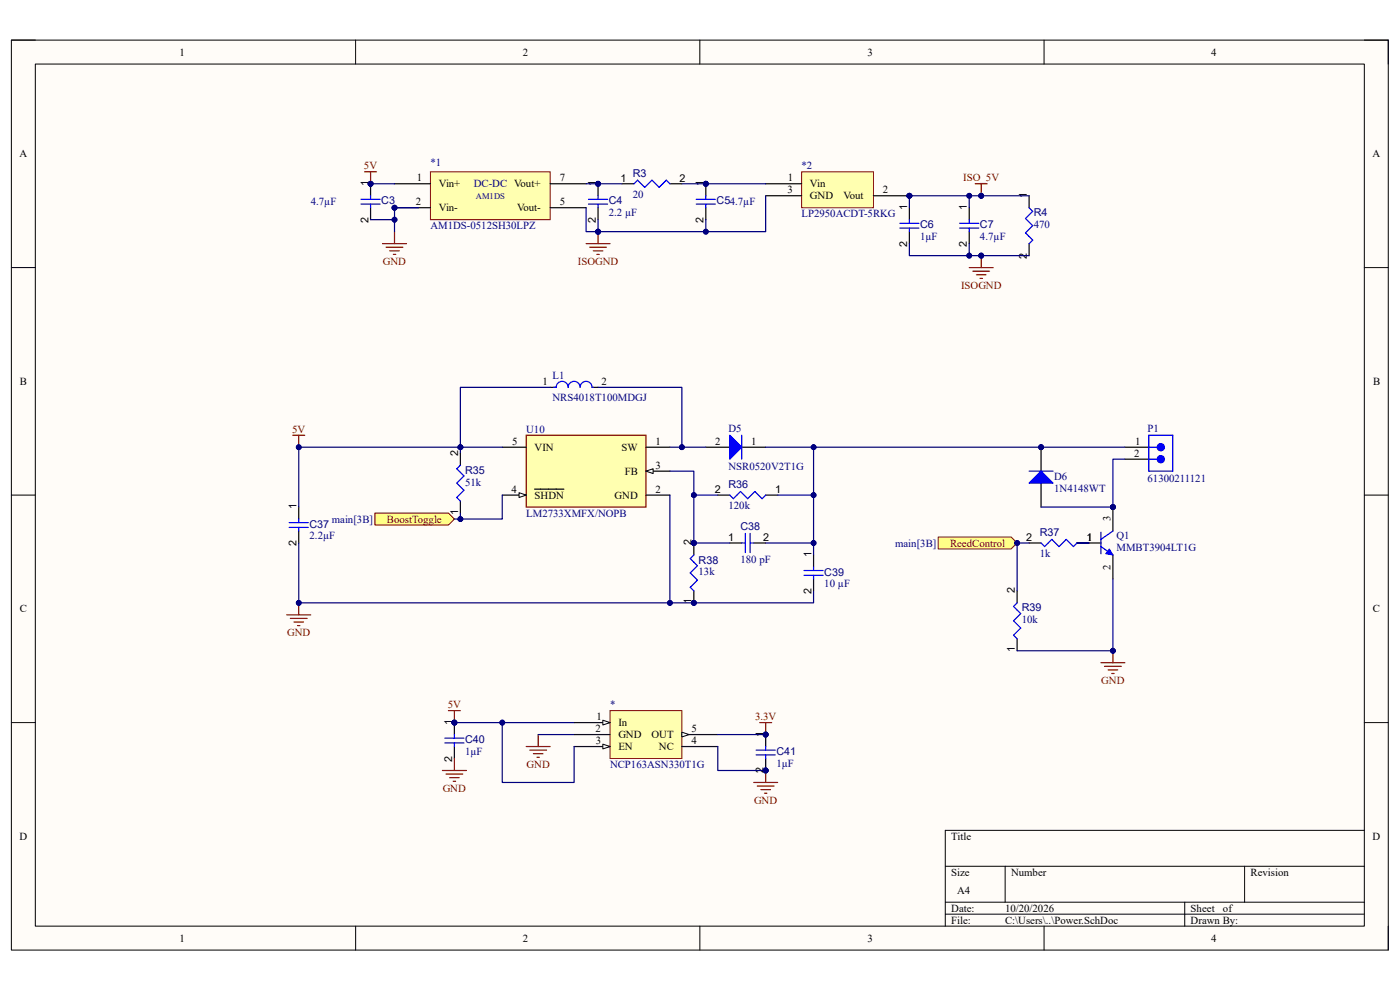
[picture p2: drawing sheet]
<svg xmlns="http://www.w3.org/2000/svg" width="297mm" height="210mm" viewBox="0 0 297 210" stroke-linecap="round" stroke-linejoin="round" font-family="sans-serif">
<path d="M2.4 8.5h292.1v193h-292.1z" fill-rule="evenodd" fill="#fffcf8"/>
<path d="M2.4 8.5h292.1v193h-292.1z" fill="none" stroke="#000" stroke-width=".21"/>
<path d="M7.5 13.6h281.9v182.9h-281.9z" fill-rule="evenodd" fill="#fffcf8"/>
<g fill="none" stroke="#000" stroke-width=".21">
<path d="M2.4 8.5h5.1M7.5 13.6h281.9v182.9h-281.9zM75.4 8.5v5.1M148.5 8.5v5.1M221.5 8.5v5.1M289.4 8.5h5.1v5.1M2.4 56.8h5.1M289.4 56.8h5.1M2.4 105h5.1M289.4 105h5.1M2.4 153.3h5.1M289.4 153.3h5.1"/>
<path d="M289.4 176.1h-88.9v20.4M75.4 196.5v5M148.5 196.5v5M200.5 183.8h88.9M200.5 191.4h88.9M200.5 193.9h88.9M213.2 183.8v7.6M221.5 196.5v5M251.3 191.4v5.1M264 183.8v7.6M294.5 196.5v5"/>
</g>
<path d="M206.9 39h2.5M208.2 39v2.5M81.2 51.7h5M81.9 52.4h3.6M82.7 53.2h2M83.4 54h.5M83.7 49.1v2.6" fill="none" stroke="#800000" stroke-width=".25"/>
<circle cx="208.2" cy="41.5" r=".51" fill="#000080"/>
<circle cx="208.2" cy="41.5" r=".51" fill="none" stroke="#000080" stroke-width=".21"/>
<path d="M124.3 51.7h5.1M125.1 52.4h3.6M125.9 53.2h2M126.6 54h.5M126.9 49.1v2.6" fill="none" stroke="#800000" stroke-width=".25"/>
<circle cx="126.9" cy="49.1" r=".51" fill="#000080"/>
<circle cx="126.9" cy="49.1" r=".51" fill="none" stroke="#000080" stroke-width=".21"/>
<circle cx="78.6" cy="39" r=".51" fill="#000080"/>
<circle cx="78.6" cy="39" r=".51" fill="none" stroke="#000080" stroke-width=".21"/>
<path d="M78.6 39v2.5" fill="none" stroke="#000" stroke-width=".25"/>
<circle cx="78.6" cy="39" r=".51" fill="#000080"/>
<circle cx="78.6" cy="39" r=".51" fill="none" stroke="#000080" stroke-width=".21"/>
<path d="M78.6 44.1v2.5" fill="none" stroke="#000" stroke-width=".25"/>
<path d="M76.6 43.3h4M76.6 42.3h4M78.6 41.5v.8M78.6 43.3v.8" fill="none" stroke="#00f" stroke-width=".25"/>
<circle cx="126.9" cy="39" r=".51" fill="#000080"/>
<circle cx="126.9" cy="39" r=".51" fill="none" stroke="#000080" stroke-width=".21"/>
<path d="M126.9 39v2.5" fill="none" stroke="#000" stroke-width=".25"/>
<circle cx="126.9" cy="39" r=".51" fill="#000080"/>
<circle cx="126.9" cy="39" r=".51" fill="none" stroke="#000080" stroke-width=".21"/>
<path d="M126.9 44.1v2.5" fill="none" stroke="#000" stroke-width=".25"/>
<path d="M124.8 43.3h4.1M124.8 42.3h4.1M126.9 41.5v.8M126.9 43.3v.8" fill="none" stroke="#00f" stroke-width=".25"/>
<path d="M77.3 36.4h2.6M78.6 36.4v2.6" fill="none" stroke="#800000" stroke-width=".25"/>
<circle cx="78.6" cy="39" r=".51" fill="#000080"/>
<circle cx="78.6" cy="39" r=".51" fill="none" stroke="#000080" stroke-width=".21"/>
<circle cx="83.7" cy="44.1" r=".51" fill="#000080"/>
<circle cx="83.7" cy="44.1" r=".51" fill="none" stroke="#000080" stroke-width=".21"/>
<path d="M91.3 36.4h25.4v10.2h-25.4z" fill-rule="evenodd" fill="#ffffb0"/>
<path d="M91.3 36.4h25.4v10.2h-25.4z" fill="none" stroke="#800000" stroke-width=".21"/>
<path d="M83.7 39h7.6M83.7 44.1h7.6" fill="none" stroke="#000" stroke-width=".25"/>
<circle cx="83.7" cy="44.1" r=".51" fill="#000080"/>
<circle cx="83.7" cy="44.1" r=".51" fill="none" stroke="#000080" stroke-width=".21"/>
<path d="M116.7 39h7.6M116.7 44.1h7.6M192.9 44.1v2.5M192.9 49.1v2.6M205.6 44.1v2.5M205.6 49.1v2.6" fill="none" stroke="#000" stroke-width=".25"/>
<path d="M190.9 48.4h4.1M190.9 47.4h4.1M192.9 46.6v.8M192.9 48.4v.7M203.6 48.4h4.1M203.6 47.4h4.1M205.6 46.6v.8M205.6 48.4v.7" fill="none" stroke="#00f" stroke-width=".25"/>
<path d="M205.6 56.8h5.1M206.4 57.5h3.5M207.1 58.3h2.1M207.9 59.1h.5M208.2 54.2v2.6" fill="none" stroke="#800000" stroke-width=".25"/>
<circle cx="208.2" cy="54.2" r=".51" fill="#000080"/>
<circle cx="208.2" cy="54.2" r=".51" fill="none" stroke="#000080" stroke-width=".21"/>
<path d="M132 39h2.5M142.1 39h2.6" fill="none" stroke="#000" stroke-width=".25"/>
<path d="M134.5 39l.8-.8 1.5 1.5 1.5-1.5 1.5 1.5 1.6-1.5 .7 .8" fill="none" stroke="#00f" stroke-width=".25"/>
<circle cx="149.7" cy="39" r=".51" fill="#000080"/>
<circle cx="149.7" cy="39" r=".51" fill="none" stroke="#000080" stroke-width=".21"/>
<path d="M149.7 39v2.5" fill="none" stroke="#000" stroke-width=".25"/>
<circle cx="149.7" cy="39" r=".51" fill="#000080"/>
<circle cx="149.7" cy="39" r=".51" fill="none" stroke="#000080" stroke-width=".21"/>
<path d="M149.7 44.1v2.5M218.3 41.5v2.6M218.3 51.7v2.5" fill="none" stroke="#000" stroke-width=".25"/>
<path d="M147.7 43.3h4.1M147.7 42.3h4.1M149.7 41.5v.8M149.7 43.3v.8M218.3 44.1l.8 .7-1.5 1.6 1.5 1.5-1.5 1.5 1.5 1.5-.8 .8" fill="none" stroke="#00f" stroke-width=".25"/>
<circle cx="192.9" cy="41.5" r=".51" fill="#000080"/>
<circle cx="192.9" cy="41.5" r=".51" fill="none" stroke="#000080" stroke-width=".21"/>
<path d="M170.1 36.4h15.2v7.7h-15.2z" fill-rule="evenodd" fill="#ffffb0"/>
<path d="M170.1 36.4h15.2v7.7h-15.2z" fill="none" stroke="#800000" stroke-width=".21"/>
<path d="M162.4 39h7.7M185.3 41.5h7.6" fill="none" stroke="#000" stroke-width=".25"/>
<circle cx="192.9" cy="41.5" r=".51" fill="#000080"/>
<circle cx="192.9" cy="41.5" r=".51" fill="none" stroke="#000080" stroke-width=".21"/>
<path d="M162.4 41.5h7.7" fill="none" stroke="#000" stroke-width=".25"/>
<circle cx="236.1" cy="107.6" r=".51" fill="#000080"/>
<circle cx="236.1" cy="107.6" r=".51" fill="none" stroke="#000080" stroke-width=".21"/>
<path d="M228.5 115.2h5.1M236.1 107.6v5M236.1 117.7v5.1" fill="none" stroke="#000" stroke-width=".25"/>
<circle cx="236.1" cy="107.6" r=".51" fill="#000080"/>
<circle cx="236.1" cy="107.6" r=".51" fill="none" stroke="#000080" stroke-width=".21"/>
<path d="M233.6 116l2.5 1.7M233.6 112.9v4.6M236.1 112.6l-2.5 1.8" fill="none" stroke="#00f" stroke-width=".25"/>
<path d="M235.3 116.5l.8 1.2-1.5-.2z" fill="#00f"/>
<path d="M235.3 116.5l.8 1.2-1.5-.2z" fill="none" stroke="#00f" stroke-width=".21"/>
<circle cx="220.9" cy="94.9" r=".51" fill="#000080"/>
<circle cx="220.9" cy="94.9" r=".51" fill="none" stroke="#000080" stroke-width=".21"/>
<path d="M220.9 94.9v5M220.9 102.5v5.1" fill="none" stroke="#000" stroke-width=".25"/>
<circle cx="220.9" cy="94.9" r=".51" fill="#000080"/>
<circle cx="220.9" cy="94.9" r=".51" fill="none" stroke="#000080" stroke-width=".21"/>
<path d="M218.3 102.5l2.6-2.6 2.5 2.6z" fill="#00f"/>
<path d="M218.3 99.9h5.1M243.7 97.4h1.8M218.3 102.5l2.6-2.6 2.5 2.6z" fill="none" stroke="#00f" stroke-width=".25"/>
<path d="M238.6 97.4h5.1M238.6 94.9h5.1" fill="none" stroke="#000" stroke-width=".25"/>
<circle cx="246.3" cy="97.4" r=".76" fill="#00f"/>
<g fill="none" stroke="#00f" stroke-width=".25">
<path d="M243.7 94.9h1.8M243.7 92.3h5.1v7.6h-5.1z"/>
<circle cx="246.3" cy="97.4" r=".76"/>
</g>
<circle cx="246.3" cy="94.9" r=".76" fill="#00f"/>
<circle cx="246.3" cy="94.9" r=".76" fill="none" stroke="#00f" stroke-width=".25"/>
<path d="M236.1 138v2.6M233.6 140.6h5M234.3 141.4h3.6M235.1 142.1h2M235.8 142.9h.6" fill="none" stroke="#800000" stroke-width=".25"/>
<circle cx="236.1" cy="138.1" r=".51" fill="#000080"/>
<circle cx="236.1" cy="138.1" r=".51" fill="none" stroke="#000080" stroke-width=".21"/>
<path d="M111.6 92.3h25.4v15.3h-25.4z" fill-rule="evenodd" fill="#ffffb0"/>
<path d="M111.6 92.3h25.4v15.3h-25.4z" fill="none" stroke="#800000" stroke-width=".25"/>
<path d="M106.6 105h5" fill="none" stroke="#000" stroke-width=".25"/>
<path d="M110.1 104.5l1.5 .5-1.5 .5z" fill="#f8fcff"/>
<path d="M110.1 104.5l1.5 .5-1.5 .5z" fill="none" stroke="#000" stroke-width=".21"/>
<path d="M106.6 94.9h5M137 99.9h5.1M113.4 103.8h6.2" fill="none" stroke="#000" stroke-width=".25"/>
<path d="M137 99.9l1.6-.5v1.1z" fill="#f8fcff"/>
<path d="M137 99.9l1.6-.5v1.1z" fill="none" stroke="#000" stroke-width=".21"/>
<path d="M97.7 96.1v2.6M137 94.9h5.1M63.4 107.6v2.5M63.4 112.6v2.6M97.7 106.3v2.5M137 105h5.1M172.6 117.7v2.6M172.6 122.8v2.5" fill="none" stroke="#000" stroke-width=".25"/>
<path d="M97.7 98.7l-.8 .7 1.5 1.6-1.5 1.5 1.5 1.5-1.5 1.5 .8 .8M61.3 111.9h4.1M61.3 110.9h4.1M63.4 110.1v.8M63.4 111.9v.7M170.6 122h4M170.6 121h4M172.6 120.3v.7M172.6 122v.8" fill="none" stroke="#00f" stroke-width=".25"/>
<path d="M60.8 130.4h5.1M61.6 131.2h3.6M62.4 132h2M63.1 132.7h.5M63.4 127.9v2.5" fill="none" stroke="#800000" stroke-width=".25"/>
<circle cx="63.4" cy="127.9" r=".51" fill="#000080"/>
<circle cx="63.4" cy="127.9" r=".51" fill="none" stroke="#000080" stroke-width=".21"/>
<path d="M152.3 105h2.5M162.4 105h2.6" fill="none" stroke="#000" stroke-width=".25"/>
<path d="M154.8 105l.8 .8 1.5-1.5 1.5 1.5 1.6-1.5 1.5 1.5 .7-.8" fill="none" stroke="#00f" stroke-width=".25"/>
<circle cx="147.2" cy="115.2" r=".51" fill="#000080"/>
<circle cx="147.2" cy="115.2" r=".51" fill="none" stroke="#000080" stroke-width=".21"/>
<circle cx="147.2" cy="127.9" r=".51" fill="#000080"/>
<circle cx="147.2" cy="127.9" r=".51" fill="none" stroke="#000080" stroke-width=".21"/>
<path d="M147.2 115.2v2.5" fill="none" stroke="#000" stroke-width=".25"/>
<circle cx="147.2" cy="115.2" r=".51" fill="#000080"/>
<circle cx="147.2" cy="115.2" r=".51" fill="none" stroke="#000080" stroke-width=".21"/>
<path d="M147.2 125.3v2.6" fill="none" stroke="#000" stroke-width=".25"/>
<circle cx="147.2" cy="127.9" r=".51" fill="#000080"/>
<circle cx="147.2" cy="127.9" r=".51" fill="none" stroke="#000080" stroke-width=".21"/>
<path d="M147.2 117.7l-.8 .8 1.6 1.5-1.6 1.5 1.6 1.6-1.6 1.5 .8 .7M157.4 115.2h.7M158.1 113.2v4M159.1 113.2v4M159.1 115.2h.8" fill="none" stroke="#00f" stroke-width=".25"/>
<path d="M154.8 115.2h2.6M159.9 115.2h2.5" fill="none" stroke="#000" stroke-width=".25"/>
<path d="M62.1 92.3h2.5M63.4 92.3v2.6" fill="none" stroke="#800000" stroke-width=".25"/>
<circle cx="63.4" cy="94.9" r=".51" fill="#000080"/>
<circle cx="63.4" cy="94.9" r=".51" fill="none" stroke="#000080" stroke-width=".21"/>
<path d="M218.3 115.2h2.6M228.5 115.2h2.5M215.8 125.3v2.6M215.8 135.5v2.5" fill="none" stroke="#000" stroke-width=".25"/>
<path d="M220.9 115.2l.7 .8 1.5-1.6 1.6 1.6 1.5-1.6 1.5 1.6 .8-.8M215.8 127.9l-.8 .8 1.5 1.5-1.5 1.5 1.5 1.5-1.5 1.5 .8 .8" fill="none" stroke="#00f" stroke-width=".25"/>
<path d="M199 113.9h15.5l1.3 1.3-1.3 1.3h-15.5z" fill-rule="evenodd" fill="#ffff80"/>
<path d="M199 113.9h15.5l1.3 1.3-1.3 1.3h-15.5z" fill="none" stroke="#800000" stroke-width=".21"/>
<circle cx="215.8" cy="115.2" r=".51" fill="#000080"/>
<circle cx="215.8" cy="115.2" r=".51" fill="none" stroke="#000080" stroke-width=".21"/>
<path d="M79.5 108.8h15.6l1.3 1.3-1.3 1.3h-15.6z" fill-rule="evenodd" fill="#ffff80"/>
<path d="M79.5 108.8h15.6l1.3 1.3-1.3 1.3h-15.6z" fill="none" stroke="#800000" stroke-width=".21"/>
<path d="M149.7 94.9h5.1M157.4 94.9h5" fill="none" stroke="#000" stroke-width=".25"/>
<path d="M154.8 92.3l2.6 2.6-2.6 2.5z" fill="#00f"/>
<path d="M117.5 82.2h.5a1.27 1.27 0 0 1 1.3-1.3 1.27 1.27 0 0 1 1.2 1.3 1.27 1.27 0 0 1 1.3-1.3 1.27 1.27 0 0 1 1.3 1.3 1.27 1.27 0 0 1 1.2-1.3 1.27 1.27 0 0 1 1.3 1.3h.3M154.8 92.3l2.6 2.6-2.6 2.5zM157.4 92.3v5.1" fill="none" stroke="#00f" stroke-width=".25"/>
<path d="M116.7 82.2h1.3M125.6 82.2h1.3" fill="none" stroke="#000" stroke-width=".25"/>
<path d="M129.4 150.7h15.3v10.2h-15.3z" fill-rule="evenodd" fill="#ffffb0"/>
<path d="M129.4 150.7h15.3v10.2h-15.3z" fill="none" stroke="#800000" stroke-width=".21"/>
<path d="M121.8 153.3h7.6" fill="none" stroke="#000" stroke-width=".25"/>
<path d="M127.9 152.8l1.5 .5-1.5 .5z" fill="#f8fcff"/>
<path d="M127.9 152.8l1.5 .5-1.5 .5z" fill="none" stroke="#000" stroke-width=".21"/>
<path d="M121.8 155.8h7.6M121.8 158.4h7.6" fill="none" stroke="#000" stroke-width=".25"/>
<path d="M127.9 157.9l1.5 .5-1.5 .5z" fill="#f8fcff"/>
<path d="M127.9 157.9l1.5 .5-1.5 .5z" fill="none" stroke="#000" stroke-width=".21"/>
<path d="M144.7 158.4h7.6M144.7 155.8h7.6" fill="none" stroke="#000" stroke-width=".25"/>
<path d="M144.7 155.3l1.5 .5-1.5 .5z" fill="#f8fcff"/>
<path d="M144.7 155.3l1.5 .5-1.5 .5z" fill="none" stroke="#000" stroke-width=".21"/>
<circle cx="162.4" cy="155.8" r=".51" fill="#000080"/>
<circle cx="162.4" cy="155.8" r=".51" fill="none" stroke="#000080" stroke-width=".21"/>
<circle cx="162.4" cy="163.5" r=".51" fill="#000080"/>
<circle cx="162.4" cy="163.5" r=".51" fill="none" stroke="#000080" stroke-width=".21"/>
<path d="M162.4 155.8v2.6" fill="none" stroke="#000" stroke-width=".25"/>
<circle cx="162.4" cy="155.8" r=".51" fill="#000080"/>
<circle cx="162.4" cy="155.8" r=".51" fill="none" stroke="#000080" stroke-width=".21"/>
<path d="M162.4 160.9v2.5" fill="none" stroke="#000" stroke-width=".25"/>
<circle cx="162.4" cy="163.5" r=".51" fill="#000080"/>
<circle cx="162.4" cy="163.5" r=".51" fill="none" stroke="#000080" stroke-width=".21"/>
<path d="M160.4 159.1h4.1M162.4 158.4v.7M160.4 160.1h4.1M162.4 160.1v.8" fill="none" stroke="#00f" stroke-width=".25"/>
<circle cx="96.4" cy="153.3" r=".51" fill="#000080"/>
<circle cx="96.4" cy="153.3" r=".51" fill="none" stroke="#000080" stroke-width=".21"/>
<path d="M96.4 153.3v2.5" fill="none" stroke="#000" stroke-width=".25"/>
<circle cx="96.4" cy="153.3" r=".51" fill="#000080"/>
<circle cx="96.4" cy="153.3" r=".51" fill="none" stroke="#000080" stroke-width=".21"/>
<path d="M96.4 158.4v2.5" fill="none" stroke="#000" stroke-width=".25"/>
<path d="M94.4 157.6h4M94.4 156.6h4M96.4 155.8v.8M96.4 157.6v.8" fill="none" stroke="#00f" stroke-width=".25"/>
<path d="M159.9 166h5.1M160.7 166.8h3.5M161.4 167.5h2.1M162.2 168.3h.5M162.4 163.4v2.6" fill="none" stroke="#800000" stroke-width=".25"/>
<circle cx="162.4" cy="163.5" r=".51" fill="#000080"/>
<circle cx="162.4" cy="163.5" r=".51" fill="none" stroke="#000080" stroke-width=".21"/>
<path d="M95.1 150.7h2.6M96.4 150.7v2.6M111.6 158.4h5.1M112.4 159.1h3.6M113.2 159.9h2M114.2 155.8v2.6M93.9 163.4h5M94.6 164.2h3.6M95.4 165h2M96.1 165.7h.6M96.4 160.9v2.5M113.9 160.7h.5" fill="none" stroke="#800000" stroke-width=".25"/>
<circle cx="96.4" cy="153.3" r=".51" fill="#000080"/>
<circle cx="96.4" cy="153.3" r=".51" fill="none" stroke="#000080" stroke-width=".21"/>
<path d="M161.2 153.3h2.5M162.4 153.3v2.5" fill="none" stroke="#800000" stroke-width=".25"/>
<circle cx="162.4" cy="155.8" r=".51" fill="#000080"/>
<circle cx="162.4" cy="155.8" r=".51" fill="none" stroke="#000080" stroke-width=".21"/>
<path d="M124.3 44.1v5h2.6" fill="none" stroke="#000080" stroke-width=".25"/>
<circle cx="126.9" cy="49.1" r=".51" fill="#000080"/>
<circle cx="126.9" cy="49.1" r=".51" fill="none" stroke="#000080" stroke-width=".21"/>
<path d="M124.3 39h7.7" fill="none" stroke="#000080" stroke-width=".25"/>
<circle cx="126.9" cy="39" r=".51" fill="#000080"/>
<circle cx="126.9" cy="39" r=".51" fill="none" stroke="#000080" stroke-width=".21"/>
<path d="M78.6 39h5.1" fill="none" stroke="#000080" stroke-width=".25"/>
<circle cx="78.6" cy="39" r=".51" fill="#000080"/>
<circle cx="78.6" cy="39" r=".51" fill="none" stroke="#000080" stroke-width=".21"/>
<path d="M88.8 44.1h-5.1v2.5" fill="none" stroke="#000080" stroke-width=".25"/>
<circle cx="83.7" cy="46.6" r=".51" fill="#000080"/>
<circle cx="83.7" cy="46.6" r=".51" fill="none" stroke="#000080" stroke-width=".21"/>
<circle cx="83.7" cy="44.1" r=".51" fill="#000080"/>
<circle cx="83.7" cy="44.1" r=".51" fill="none" stroke="#000080" stroke-width=".21"/>
<path d="M78.6 46.6h5.1v2.5" fill="none" stroke="#000080" stroke-width=".25"/>
<circle cx="83.7" cy="46.6" r=".51" fill="#000080"/>
<circle cx="83.7" cy="46.6" r=".51" fill="none" stroke="#000080" stroke-width=".21"/>
<path d="M126.9 46.6v2.5" fill="none" stroke="#000080" stroke-width=".25"/>
<circle cx="126.9" cy="49.1" r=".51" fill="#000080"/>
<circle cx="126.9" cy="49.1" r=".51" fill="none" stroke="#000080" stroke-width=".21"/>
<path d="M192.9 51.7v2.5h15.3" fill="none" stroke="#000080" stroke-width=".25"/>
<circle cx="208.2" cy="54.2" r=".51" fill="#000080"/>
<circle cx="208.2" cy="54.2" r=".51" fill="none" stroke="#000080" stroke-width=".21"/>
<circle cx="205.6" cy="54.2" r=".51" fill="#000080"/>
<circle cx="205.6" cy="54.2" r=".51" fill="none" stroke="#000080" stroke-width=".21"/>
<path d="M149.7 46.6v2.5h-22.8" fill="none" stroke="#000080" stroke-width=".25"/>
<circle cx="126.9" cy="49.1" r=".51" fill="#000080"/>
<circle cx="126.9" cy="49.1" r=".51" fill="none" stroke="#000080" stroke-width=".21"/>
<circle cx="149.7" cy="49.1" r=".51" fill="#000080"/>
<circle cx="149.7" cy="49.1" r=".51" fill="none" stroke="#000080" stroke-width=".21"/>
<path d="M144.7 39h5" fill="none" stroke="#000080" stroke-width=".25"/>
<circle cx="149.7" cy="39" r=".51" fill="#000080"/>
<circle cx="149.7" cy="39" r=".51" fill="none" stroke="#000080" stroke-width=".21"/>
<path d="M149.7 39h12.7" fill="none" stroke="#000080" stroke-width=".25"/>
<circle cx="149.7" cy="39" r=".51" fill="#000080"/>
<circle cx="149.7" cy="39" r=".51" fill="none" stroke="#000080" stroke-width=".21"/>
<path d="M162.4 41.5v7.6h-12.7" fill="none" stroke="#000080" stroke-width=".25"/>
<circle cx="149.7" cy="49.1" r=".51" fill="#000080"/>
<circle cx="149.7" cy="49.1" r=".51" fill="none" stroke="#000080" stroke-width=".21"/>
<path d="M208.2 41.5h10.1" fill="none" stroke="#000080" stroke-width=".25"/>
<circle cx="208.2" cy="41.5" r=".51" fill="#000080"/>
<circle cx="208.2" cy="41.5" r=".51" fill="none" stroke="#000080" stroke-width=".21"/>
<path d="M208.2 54.2h10.1" fill="none" stroke="#000080" stroke-width=".25"/>
<circle cx="208.2" cy="54.2" r=".51" fill="#000080"/>
<circle cx="208.2" cy="54.2" r=".51" fill="none" stroke="#000080" stroke-width=".21"/>
<path d="M192.9 41.5h15.3" fill="none" stroke="#000080" stroke-width=".25"/>
<circle cx="192.9" cy="41.5" r=".51" fill="#000080"/>
<circle cx="192.9" cy="41.5" r=".51" fill="none" stroke="#000080" stroke-width=".21"/>
<circle cx="205.6" cy="41.5" r=".51" fill="#000080"/>
<circle cx="205.6" cy="41.5" r=".51" fill="none" stroke="#000080" stroke-width=".21"/>
<circle cx="208.2" cy="41.5" r=".51" fill="#000080"/>
<circle cx="208.2" cy="41.5" r=".51" fill="none" stroke="#000080" stroke-width=".21"/>
<path d="M192.9 41.5v2.6" fill="none" stroke="#000080" stroke-width=".25"/>
<circle cx="192.9" cy="41.5" r=".51" fill="#000080"/>
<circle cx="192.9" cy="41.5" r=".51" fill="none" stroke="#000080" stroke-width=".21"/>
<path d="M205.6 51.7v2.5" fill="none" stroke="#000080" stroke-width=".25"/>
<circle cx="205.6" cy="54.2" r=".51" fill="#000080"/>
<circle cx="205.6" cy="54.2" r=".51" fill="none" stroke="#000080" stroke-width=".21"/>
<path d="M205.6 41.5v2.6" fill="none" stroke="#000080" stroke-width=".25"/>
<circle cx="205.6" cy="41.5" r=".51" fill="#000080"/>
<circle cx="205.6" cy="41.5" r=".51" fill="none" stroke="#000080" stroke-width=".21"/>
<path d="M238.6 97.4h-2.5v10.2" fill="none" stroke="#000080" stroke-width=".25"/>
<circle cx="236.1" cy="107.6" r=".51" fill="#000080"/>
<circle cx="236.1" cy="107.6" r=".51" fill="none" stroke="#000080" stroke-width=".21"/>
<path d="M106.6 94.9h-8.9v1.2" fill="none" stroke="#000080" stroke-width=".25"/>
<circle cx="97.7" cy="94.9" r=".51" fill="#000080"/>
<circle cx="97.7" cy="94.9" r=".51" fill="none" stroke="#000080" stroke-width=".21"/>
<path d="M142.1 105v22.9h-78.7v-12.7" fill="none" stroke="#000080" stroke-width=".25"/>
<circle cx="63.4" cy="127.9" r=".51" fill="#000080"/>
<circle cx="63.4" cy="127.9" r=".51" fill="none" stroke="#000080" stroke-width=".21"/>
<circle cx="142.1" cy="127.9" r=".51" fill="#000080"/>
<circle cx="142.1" cy="127.9" r=".51" fill="none" stroke="#000080" stroke-width=".21"/>
<path d="M172.6 125.3v2.6h-30.5" fill="none" stroke="#000080" stroke-width=".25"/>
<circle cx="142.1" cy="127.9" r=".51" fill="#000080"/>
<circle cx="142.1" cy="127.9" r=".51" fill="none" stroke="#000080" stroke-width=".21"/>
<circle cx="147.2" cy="127.9" r=".51" fill="#000080"/>
<circle cx="147.2" cy="127.9" r=".51" fill="none" stroke="#000080" stroke-width=".21"/>
<path d="M142.1 99.9h5.1v15.3" fill="none" stroke="#000080" stroke-width=".25"/>
<circle cx="147.2" cy="105" r=".51" fill="#000080"/>
<circle cx="147.2" cy="105" r=".51" fill="none" stroke="#000080" stroke-width=".21"/>
<circle cx="147.2" cy="115.2" r=".51" fill="#000080"/>
<circle cx="147.2" cy="115.2" r=".51" fill="none" stroke="#000080" stroke-width=".21"/>
<path d="M147.2 105h5.1" fill="none" stroke="#000080" stroke-width=".25"/>
<circle cx="147.2" cy="105" r=".51" fill="#000080"/>
<circle cx="147.2" cy="105" r=".51" fill="none" stroke="#000080" stroke-width=".21"/>
<path d="M165 105h7.6" fill="none" stroke="#000080" stroke-width=".25"/>
<circle cx="172.6" cy="105" r=".51" fill="#000080"/>
<circle cx="172.6" cy="105" r=".51" fill="none" stroke="#000080" stroke-width=".21"/>
<path d="M162.4 115.2h10.2" fill="none" stroke="#000080" stroke-width=".25"/>
<circle cx="172.6" cy="115.2" r=".51" fill="#000080"/>
<circle cx="172.6" cy="115.2" r=".51" fill="none" stroke="#000080" stroke-width=".21"/>
<path d="M147.2 115.2h7.6" fill="none" stroke="#000080" stroke-width=".25"/>
<circle cx="147.2" cy="115.2" r=".51" fill="#000080"/>
<circle cx="147.2" cy="115.2" r=".51" fill="none" stroke="#000080" stroke-width=".21"/>
<path d="M116.7 82.2h-19v12.7" fill="none" stroke="#000080" stroke-width=".25"/>
<circle cx="97.7" cy="94.9" r=".51" fill="#000080"/>
<circle cx="97.7" cy="94.9" r=".51" fill="none" stroke="#000080" stroke-width=".21"/>
<path d="M126.9 82.2h17.8v12.7h5" fill="none" stroke="#000080" stroke-width=".25"/>
<circle cx="144.7" cy="94.9" r=".51" fill="#000080"/>
<circle cx="144.7" cy="94.9" r=".51" fill="none" stroke="#000080" stroke-width=".21"/>
<path d="M172.6 94.9h66" fill="none" stroke="#000080" stroke-width=".25"/>
<circle cx="172.6" cy="94.9" r=".51" fill="#000080"/>
<circle cx="172.6" cy="94.9" r=".51" fill="none" stroke="#000080" stroke-width=".21"/>
<circle cx="220.9" cy="94.9" r=".51" fill="#000080"/>
<circle cx="220.9" cy="94.9" r=".51" fill="none" stroke="#000080" stroke-width=".21"/>
<path d="M142.1 94.9h2.6" fill="none" stroke="#000080" stroke-width=".25"/>
<circle cx="144.7" cy="94.9" r=".51" fill="#000080"/>
<circle cx="144.7" cy="94.9" r=".51" fill="none" stroke="#000080" stroke-width=".21"/>
<path d="M97.7 94.9h-34.3v12.7" fill="none" stroke="#000080" stroke-width=".25"/>
<circle cx="97.7" cy="94.9" r=".51" fill="#000080"/>
<circle cx="97.7" cy="94.9" r=".51" fill="none" stroke="#000080" stroke-width=".21"/>
<circle cx="63.4" cy="94.9" r=".51" fill="#000080"/>
<circle cx="63.4" cy="94.9" r=".51" fill="none" stroke="#000080" stroke-width=".21"/>
<path d="M220.9 107.6h15.2" fill="none" stroke="#000080" stroke-width=".25"/>
<circle cx="236.1" cy="107.6" r=".51" fill="#000080"/>
<circle cx="236.1" cy="107.6" r=".51" fill="none" stroke="#000080" stroke-width=".21"/>
<path d="M236.1 122.8v15.2h-20.3" fill="none" stroke="#000080" stroke-width=".25"/>
<circle cx="236.1" cy="138.1" r=".51" fill="#000080"/>
<circle cx="236.1" cy="138.1" r=".51" fill="none" stroke="#000080" stroke-width=".21"/>
<path d="M218.3 115.2h-2.5v10.1M228.5 115.2h2.5" fill="none" stroke="#000080" stroke-width=".25"/>
<circle cx="215.8" cy="115.2" r=".51" fill="#000080"/>
<circle cx="215.8" cy="115.2" r=".51" fill="none" stroke="#000080" stroke-width=".21"/>
<path d="M106.6 105v5.1h-10.2" fill="none" stroke="#000080" stroke-width=".25"/>
<circle cx="97.7" cy="110.1" r=".51" fill="#000080"/>
<circle cx="97.7" cy="110.1" r=".51" fill="none" stroke="#000080" stroke-width=".21"/>
<path d="M97.7 108.8v1.3" fill="none" stroke="#000080" stroke-width=".25"/>
<circle cx="97.7" cy="110.1" r=".51" fill="#000080"/>
<circle cx="97.7" cy="110.1" r=".51" fill="none" stroke="#000080" stroke-width=".21"/>
<path d="M162.4 94.9h10.2v22.8" fill="none" stroke="#000080" stroke-width=".25"/>
<circle cx="172.6" cy="115.2" r=".51" fill="#000080"/>
<circle cx="172.6" cy="115.2" r=".51" fill="none" stroke="#000080" stroke-width=".21"/>
<circle cx="172.6" cy="105" r=".51" fill="#000080"/>
<circle cx="172.6" cy="105" r=".51" fill="none" stroke="#000080" stroke-width=".21"/>
<circle cx="172.6" cy="94.9" r=".51" fill="#000080"/>
<circle cx="172.6" cy="94.9" r=".51" fill="none" stroke="#000080" stroke-width=".21"/>
<path d="M96.4 153.3h25.4" fill="none" stroke="#000080" stroke-width=".25"/>
<circle cx="106.6" cy="153.3" r=".51" fill="#000080"/>
<circle cx="106.6" cy="153.3" r=".51" fill="none" stroke="#000080" stroke-width=".21"/>
<circle cx="96.4" cy="153.3" r=".51" fill="#000080"/>
<circle cx="96.4" cy="153.3" r=".51" fill="none" stroke="#000080" stroke-width=".21"/>
<path d="M152.3 155.8h10.1" fill="none" stroke="#000080" stroke-width=".25"/>
<circle cx="162.4" cy="155.8" r=".51" fill="#000080"/>
<circle cx="162.4" cy="155.8" r=".51" fill="none" stroke="#000080" stroke-width=".21"/>
<path d="M114.2 155.8h7.6M152.3 158.4v5h10.1" fill="none" stroke="#000080" stroke-width=".25"/>
<circle cx="162.4" cy="163.5" r=".51" fill="#000080"/>
<circle cx="162.4" cy="163.5" r=".51" fill="none" stroke="#000080" stroke-width=".21"/>
<path d="M106.6 153.3v12.7h15.2v-7.6" fill="none" stroke="#000080" stroke-width=".25"/>
<circle cx="106.6" cy="153.3" r=".51" fill="#000080"/>
<circle cx="106.6" cy="153.3" r=".51" fill="none" stroke="#000080" stroke-width=".21"/>
<g font-size="2.3">
<text x="38.1" y="11.8">1</text>
<text x="110.9" y="11.8">2</text>
<text x="184" y="11.8">3</text>
<text x="256.9" y="11.8">4</text>
<text x="4.1" y="33.4">A</text>
<text x="291.2" y="33.4">A</text>
<text x="78.1" y="39.5" transform="rotate(-90 78.1 39.5)">1</text>
<text x="88.4" y="38.5">1</text>
<text x="93.1" y="39.8">Vin+</text>
<text x="118.7" y="38.5">7</text>
<text x="126.4" y="39.5" transform="rotate(-90 126.4 39.5)">1</text>
<text x="131.6" y="38.5">1</text>
<text x="144.1" y="38.5">2</text>
<text x="149.3" y="39.5" transform="rotate(-90 149.3 39.5)">1</text>
<text x="167.1" y="41">3</text>
<text x="167.2" y="38.5">1</text>
<text x="171.8" y="39.8">Vin</text>
<text x="187.3" y="41">2</text>
<text x="78.1" y="47.2" transform="rotate(-90 78.1 47.2)">2</text>
<text x="88.2" y="43.6">2</text>
<text x="93.1" y="44.8">Vin-</text>
<text x="109.7" y="44.8">Vout-</text>
<text x="118.7" y="43.6">5</text>
<text x="126.4" y="47.2" transform="rotate(-90 126.4 47.2)">2</text>
<text x="149.3" y="47.2" transform="rotate(-90 149.3 47.2)">2</text>
<text x="171.8" y="42.3">GND</text>
<text x="178.9" y="42.3">Vout</text>
<text x="192.4" y="44.6" transform="rotate(-90 192.4 44.6)">1</text>
<text x="205.1" y="44.6" transform="rotate(-90 205.1 44.6)">1</text>
<text x="217.8" y="42" transform="rotate(-90 217.8 42)">1</text>
<text x="192.4" y="52.3" transform="rotate(-90 192.4 52.3)">2</text>
<text x="205.1" y="52.3" transform="rotate(-90 205.1 52.3)">2</text>
<text x="217.8" y="54.9" transform="rotate(-90 217.8 54.9)">2</text>
<text x="4.2" y="81.7">B</text>
<text x="115.1" y="81.7">1</text>
<text x="127.6" y="81.7">2</text>
<text x="291.3" y="81.7">B</text>
<text x="108.6" y="94.4">5</text>
<text x="113.4" y="95.6">VIN</text>
<text x="131.8" y="95.6">SW</text>
<text x="139.1" y="94.4">1</text>
<text x="151.7" y="94.4">2</text>
<text x="159.4" y="94.4">1</text>
<text x="240.8" y="94.4">1</text>
<text x="97.2" y="96.6" transform="rotate(-90 97.2 96.6)">2</text>
<text x="132.6" y="100.7">FB</text>
<text x="139.1" y="99.4">3</text>
<text x="240.6" y="96.9">2</text>
<text x="108.5" y="104.5">4</text>
<text x="113.4" y="105.8">SHDN</text>
<text x="130.4" y="105.8">GND</text>
<text x="139.1" y="104.5">2</text>
<text x="151.6" y="104.6">2</text>
<text x="164.5" y="104.6">1</text>
<text x="62.9" y="108.1" transform="rotate(-90 62.9 108.1)">1</text>
<text x="97.2" y="109.2" transform="rotate(-90 97.2 109.2)">1</text>
<text x="235.6" y="110.6" transform="rotate(-90 235.6 110.6)">3</text>
<text x="62.9" y="115.8" transform="rotate(-90 62.9 115.8)">2</text>
<text x="146.7" y="115.7" transform="rotate(-90 146.7 115.7)">2</text>
<text x="154.5" y="114.7">1</text>
<text x="161.9" y="114.7">2</text>
<text x="172.1" y="118.2" transform="rotate(-90 172.1 118.2)">1</text>
<text x="217.7" y="114.7">2</text>
<text x="230.5" y="114.7">1</text>
<text x="172.1" y="126" transform="rotate(-90 172.1 126)">2</text>
<text x="215.3" y="125.9" transform="rotate(-90 215.3 125.9)">2</text>
<text x="235.6" y="120.8" transform="rotate(-90 235.6 120.8)">2</text>
<text x="4.2" y="129.9">C</text>
<text x="146.7" y="128.2" transform="rotate(-90 146.7 128.2)">1</text>
<text x="291.3" y="129.9">C</text>
<text x="215.3" y="138.4" transform="rotate(-90 215.3 138.4)">1</text>
<text x="95.9" y="153.8" transform="rotate(-90 95.9 153.8)">1</text>
<text x="126.3" y="155.3">2</text>
<text x="126.5" y="152.8">1</text>
<text x="131.2" y="154.1">In</text>
<text x="146.7" y="155.3">5</text>
<text x="95.9" y="161.5" transform="rotate(-90 95.9 161.5)">2</text>
<text x="126.4" y="157.9">3</text>
<text x="131.2" y="156.6">GND</text>
<text x="131.2" y="159.1">EN</text>
<text x="138.2" y="156.6">OUT</text>
<text x="139.8" y="159.1">NC</text>
<text x="146.7" y="157.9">4</text>
<text x="162" y="156.3" transform="rotate(-90 162 156.3)">1</text>
<text x="162" y="164.1" transform="rotate(-90 162 164.1)">2</text>
<text x="4.1" y="178.2">D</text>
<text x="201.8" y="178.2">Title</text>
<text x="291.2" y="178.2">D</text>
<text x="201.8" y="185.8">Size</text>
<text x="214.5" y="185.8">Number</text>
<text x="265.3" y="185.8">Revision</text>
<text x="203.1" y="189.6">A4</text>
<text x="201.8" y="193.4">Date:</text>
<text x="201.8" y="196">File:</text>
<text x="213.2" y="196">C:\Users\..\Power.SchDoc</text>
<text x="213.2" y="193.4">10/20/2026</text>
<text x="252.6" y="196">Drawn By:</text>
<text x="252.6" y="193.4">Sheet</text>
<text x="259.5" y="193.4">of</text>
<text x="38.1" y="199.8">1</text>
<text x="110.9" y="199.8">2</text>
<text x="184" y="199.8">3</text>
<text x="256.9" y="199.8">4</text>
</g>
<g font-size="2.3" fill="#800000">
<text x="77.2" y="35.9">5V</text>
<text x="204.3" y="38.5">ISO_5V</text>
<text x="81.2" y="56.3">GND</text>
<text x="122.6" y="56.3">ISOGND</text>
<text x="203.9" y="61.3">ISOGND</text>
<text x="62" y="91.8">5V</text>
<text x="82.1" y="110.9">BoostToggle</text>
<text x="201.5" y="116">ReedControl</text>
<text x="60.9" y="135">GND</text>
<text x="233.6" y="145.2">GND</text>
<text x="95" y="150.2">5V</text>
<text x="160.2" y="152.8">3.3V</text>
<text x="111.7" y="162.9">GND</text>
<text x="93.9" y="168">GND</text>
<text x="160" y="170.6">GND</text>
</g>
<g font-size="2.3" fill="#000080">
<text x="91.3" y="35.2">*1</text>
<text x="170.1" y="35.9">*2</text>
<text x="100.5" y="39.8">DC-DC Vout+</text>
<text x="134.2" y="37.5">R3</text>
<text x="65.9" y="43.6">4.7µF</text>
<text x="80.9" y="43.3">C3</text>
<text x="129.2" y="45.8">2.2 µF</text>
<text x="129.2" y="43.3">C4</text>
<text x="134.2" y="42">20</text>
<text x="152" y="43.3">C54.7µF</text>
<text x="170.1" y="46.1">LP2950ACDT-5RKG</text>
<text x="219.3" y="45.9">R4</text>
<text x="91.3" y="48.6">AM1DS-0512SH30LPZ</text>
<text x="195.2" y="50.9">1µF</text>
<text x="195.2" y="48.4">C6</text>
<text x="207.9" y="50.9">4.7µF</text>
<text x="207.9" y="48.4">C7</text>
<text x="219.3" y="48.4">470</text>
<text x="117.2" y="80.4">L1</text>
<text x="117.2" y="85">NRS4018T100MDGJ</text>
<text x="111.6" y="91.8">U10</text>
<text x="154.6" y="91.6">D5</text>
<text x="243.5" y="91.6">P1</text>
<text x="98.7" y="100.5">R35</text>
<text x="154.6" y="99.7">NSR0520V2T1G</text>
<text x="223.6" y="101.7">D6</text>
<text x="98.7" y="103">51k</text>
<text x="154.6" y="103.5">R36</text>
<text x="223.6" y="104.3">1N4148WT</text>
<text x="243.5" y="102.2">61300211121</text>
<text x="65.7" y="111.9">C37</text>
<text x="70.4" y="110.9">main[3B]</text>
<text x="111.6" y="109.6">LM2733XMFX/NOPB</text>
<text x="154.6" y="108.1">120k</text>
<text x="157.1" y="112.4">C38</text>
<text x="220.6" y="113.7">R37</text>
<text x="65.7" y="114.4">2.2µF</text>
<text x="148.2" y="119.5">R38</text>
<text x="157.1" y="119.5">180 pF</text>
<text x="189.9" y="116">main[3B]</text>
<text x="220.6" y="118.2">1k</text>
<text x="236.9" y="114.4">Q1</text>
<text x="236.9" y="117">MMBT3904LT1G</text>
<text x="148.2" y="122">13k</text>
<text x="174.9" y="124.6">10 µF</text>
<text x="174.9" y="122.1">C39</text>
<text x="216.8" y="129.7">R39</text>
<text x="216.8" y="132.2">10k</text>
<text x="129.4" y="150.2">*</text>
<text x="98.7" y="160.1">1µF</text>
<text x="98.7" y="157.6">C40</text>
<text x="164.7" y="160.2">C41</text>
<text x="129.4" y="162.9">NCP163ASN330T1G</text>
<text x="164.7" y="162.7">1µF</text>
</g>
<text font-size="1.8" fill="#000080" x="101" y="42.2">AM1DS</text>
</svg>
